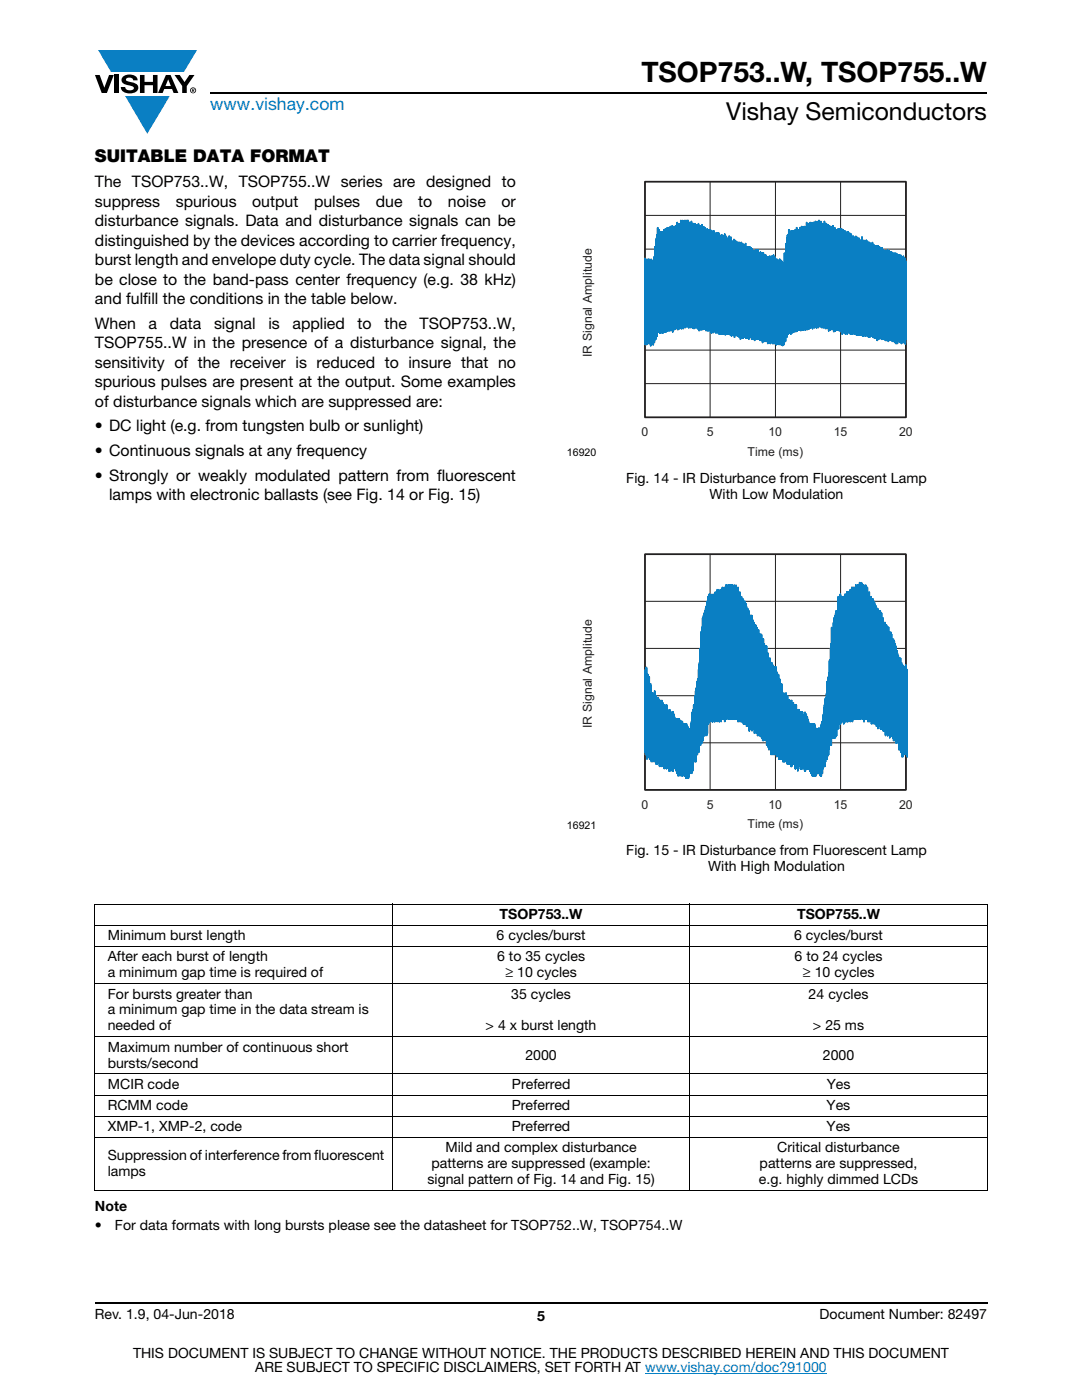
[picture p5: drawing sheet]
<svg xmlns="http://www.w3.org/2000/svg" width="216mm" height="279mm" viewBox="0 0 216 279" stroke-linecap="round" stroke-linejoin="round" font-family="sans-serif">
<g fill="#0a7fc3">
<path d="M19.6 10h19.7l-2.6 4.3h-1.1h-13.5z"/>
<path d="M25 19.2h8.9l-4.5 7.5z"/>
</g>
<g fill="#000">
<path d="M18.9 15h1l.9 2.5 1-2.5h.9l-1.4 3.6h-1zM22.9 15h.9v3.6h-.9zM24.6 15.3a2.1 2.1 0 0 1 2.8 .3l.1 .4h-.9a.79 .79 0 0 0-.7-.5 .79 .79 0 0 0-.8 .4l.3 .3 1 .2a1.08 1.08 0 0 1 1.2 1 1.08 1.08 0 0 1-1.1 1.2 1.73 1.73 0 0 1-2.4-1.2h.9a.96 .96 0 0 0 .8 .6 .96 .96 0 0 0 .9-.4 1.31 1.31 0 0 0-1.2-.6 1.03 1.03 0 0 1-1.1-.6 1.03 1.03 0 0 1 .2-1.1zM27.9 15h.9v1.3h1.7v-1.3h.9v3.6h-.9v-1.6h-1.7v1.6h-.9zM34.8 15h1.1l.9 1.4 1-1.4h1l-1.5 2.2v1.4h-.9v-1.4z"/>
<path d="M33.6 15.9l.5 1.3h-1.1zM33.1 15l-1.6 3.6h1l.3-.8h1.5l.3 .8h1l-1.6-3.6z"/>
<path d="M38.4 17.8h.2v.2h-.2zM38.3 17.7v.7h.1v-.3l.4 .3-.2-.3 .2-.2-.1-.2z"/>
<path d="M38.1 18a.46 .46 0 0 1 .9 0 .46 .46 0 0 1-.9 0zM37.9 18a.6 .6 0 0 0 1.2 0 .6 .6 0 0 0-1.2 0z"/>
</g>
<path d="M42 18.6h155M18.9 260h178.1" fill="none" stroke="#000" stroke-width=".36"/>
<path d="M128.7 274h36.3" fill="none" stroke="#007ec4" stroke-width=".2"/>
<g fill="none" stroke="#231f20" stroke-width=".2">
<path d="M128.7 36.3h52.1v47h-52.1zM141.7 36.3v47M154.7 36.3v47M167.7 36.3v47M128.7 56.4h52.1M128.7 49.7h52.1M128.7 43h52.1M128.7 76.6h52.1M128.7 69.9h52.1M128.7 63.1h52.1M128.7 110.6h52.1v47h-52.1zM141.7 110.6v47"/>
<path d="M154.7 110.6v47M167.7 110.6v47M128.7 138.8h52.1M128.7 129.4h52.1M128.7 120h52.1M128.7 148.2h52.1"/>
</g>
<path d="M128.7 36.3h52.1v47h-52.1zM128.7 110.6h52.1v47h-52.1z" fill="none" stroke="#231f20" stroke-width=".34"/>
<path d="M128.7 53.9v12.8v-15.2l.1 17.3 .1-16.6v15.1l.1-13.2v11.9v-14.2v16.1v-13.8v14.7l.1-13.7 .1 12.8v-15.7v14.5v-12.6v11.9v-14.2l.1 16.8 .1-16.8 .1 14.6v-14l.1 16.2v-14.5v14l.1-13.8v13v-15.5l.1 16.8v-12v.6v11.8l.1-15.8v14.9l.1-16.3v15.7v-13.6l.1 14.7 .1-16.2v15.5l.1-13.2v14.1l.1-16.8v14.9v-12.4v11.3l.1-.4v-14.1l.1 17v-15.5v14.7v-13v12.8l.1-18 .1 18.4 .1-10.7v10.5v-19.5v16.8v-11.8l.1 11.6v-17l.1 19.5v-16.4l.1 15.7v-21l.1 20.8 .1-14.7v14.7v-18.4l.1 17.4v-19.3l.1 19.7v-15.5l.1 16.3 .1-19.3v17.5v-14.7v14.3v-17.9v15.7l.1 3.2v-17.4l.1 18.6 .1-19.7v17.5v-14.7v14l.1-1v-16.2v18.5v-16.8l.1 18.4 .1-19.9v17.4l.1-14.6v14v-17.4v19.1v-17l.1 18.2 .2-19.9v17.4v-14.7v14.1v-17.4l.1 20.5 .1-17.6v17l.1-20.2v19.4l.1-17.2 .1 18.4 .1-19.9v17.8v-15.5v14.7v-17.7l.1 19.6v-18.1l.1 19.1 .1-19.9v18.1v-15.8v14.7l.1-1.3v-16.6v19.4v-17.9l.1 19.3 .1-16.3v15.9l.1-20.5v19.1l.1-17.9v19.9l.2-19.5v17.7v-15.8v15.3v-18.7v17.1l.1 1.4v-18l.1 20.1 .1-18.5v17.5l.1-19.6v17.9v-15.3v14.7v-17.4l.1 20.5v-15.1l.1 14.9v-20.5l.1 18.6v-16.2v15.2v-1.1v-17v19.8l.1-18.3 .1 19.9v-16.8v16.4v-15.7l.1 14.9v-18.7v18v-16.3v15.7l.1-18.7v18.9v-18.6l.1 20.7 .1-18.7v17.9v-16.6l.1 15.7v-19.3v18.3v-.4l.1-18.5v20.4v-18.5l.1 19.7 .1-20.2v18.5v-17v15.8v-18.7l.1 19.3v-18.4l.1 20.7 .1-19.1v18.1l.1-20.2v18.3v-16v15.1v-17.8l.1 20.4v-19.2l.1 20.2 .1-19.5v17.8v-16.8v16l.1-3.1v-15.8v19.1v-18.5l.1 19.8v-17.7l.1 18.5 .1-20.6v18.5v-16.4v15.3v-18l.1 19.7v-18.6v19.9l.1-16.8 .1 17.2 .1-21v18.5v-16v14.7v-17.2l.1 20v-17.9l.1 18.9 .1-20.3v18.4v-16.6v16l.1-2.3v-16.4v19.5v-18.6l.1 20.3 .1-15.3v15.3l.1-20.8v18.5v-16.2v14.7v-.2v-16.8v19.6l.1-18.1 .1 19.5 .1-16.8v16.2v-16.2v15.4v-18.5v18.2v-16.8v15.8l.1-18.3v18.9v-18.3l.2 20.2v-18.3v17.7v-17.2l.1 15.9v-18.3v17.9v-.4l.1-17.8v19.5v-17.7l.1 18.9 .1-19.5v17.6l.1-16.8v16v-18.3v19.3v-18.2l.1 20.3 .1-18.9 .1 17.7v-17v15.7v-3.7v-14.7v18v-17.9l.1 19.4v-17l.1 18.2 .1-20.1v17.6v-15.7l.1 14.4v-17.1l.1 20.9 .1-16.3v15.9v-15.9v15.1v-18.3v18.1l.1-16.4v15.1v-17.9v19l.1-18.1v19.5l.1-16.6v16.6l.1-20.2 .1 18.3v-17.8l.1 20.1 .1-18v17l.1-19.1v17.4v-15.1v14.7v-17.2v19.3l.1-16.8 .1 17.8 .1-19.9v17.4v-15.1v14.3v-16.8l.2 20.1 .1-17v16.6v-15.9v14.7v-17.9v17.4v-15.5v14.7l.1-17.2v18.9v-17.2l.1 18.8 .1-19.7v17.2l.1-15.3v14.7v-17.2v18.7l.1-17.5v19.1l.1-19.7 .1 17.9v-16v14.5v-1.1v-15.9v18.7l.1-17.5v18.9l.1-16.3v15.9v-15.5l.1 14.5v-18.1v17.9v-16v14.7l.1-16.8v18.5v-17.2l.1 18.6 .1-19.3v17.3v-15.4v14.3v-16.8v15.3l.1 3.4v-17l.1 18.2 .1-19.1v16.9v-15.2v14.3l.1-.6v-16.2v18.7v-16.8l.1 18.3 .1-19.6v17.3l.1-14.9v13.6v-16.2l.1 19.5v-13.8l.1 .6v13.5l.1-19.8v17v-14.6v14v-16.4l.1 18.5v-15.7v17l.1-17.9v16.8v-15.7l.1 14.7v-17.5v16.4v.9l.1-16.8v18.4v-15.9l.1 16.6 .1-20v18.1l.1-16.6v18.7l.2-18.9v17v-15.3v14v-16.6l.1 17.9v-16.2l.1 17.9 .1-18.9v16.6v-14.5v13.4v-15.7v13.8l.1 4v-15.5l.1 16.8 .1-19.6v16.8v1.1l.1-17 .1 18.9 .1-18.3v16.6v-14.9v14.1v-1.7v-15.4v17.9l.1-16.4 .1 18.3 .1-16.4v15.5v-15.3v14.3v-17v16.6v-16.6l.1 18.5 .1-13.3v13.5l.1-17.2v16.3v-15.7v14.7v-17.2v17.4l.1-16.6 .1 18.7 .1-18.7v16.6v-14.7v13.9v-16.4l.1 17.8v-15.7l.1 16.8 .1-18.7v16.8l.1-16 .1 18.1 .1-18.1v16.4v-14.7v13.7v-16l.2 18.9v-16.8v15.7v-14.9l.1 14.3v-17.2v16v.8l.1-16.2v18.7l.1-18.4 .1 16.1v-17v17.8l.1-15.3v16.6l.2-18.9v16.8v-15.7l.1 17.8 .1-15.5v15.1v-14.9v13.8v-16.7v15.9l.1-.6v-15.8l.1 18.5 .1-17v15.7l.1-17.4v18.5l.1-13.2v13.6l.1-18.2v15.9l.1-15.5v17.8l.1-14.9v14.7v-14.7l.1 13.8v-16.5v15.7v-.8l.1-15.5v18.4v-12.2l.1-1.6v13.6l.1-18.2v16.7l.1-15.5v16.8l.2-17.8v16.3v-15.3l.1 17.2 .1-15.5v15.1v-14.5v13.6v-16.7v15.7l.1-15.5v17.4v-14.9v15.3l.1-14.7v14.5v-14.3l.1 13.5v-16.4v15.5v-14v13.2l.1-14.9v16.6v-14.7l.1 15.9 .1-18 .1 17.8 .1-16.4v15.8v-14.7v13.4l.1-2.5v-13.4v16.3v-15.1l.1 16.6 .1-15.7v15.1v-14.5v13.6v-16.3v15.1l.1 .8v-15.1l.1 17 .1-17.2v14.7v.6l.1-15.1v17.2l.1-17.6 .1 15.5v-14.9l.1 17 .1-17.4v15.3l.1-15.1 .1 17.6 .1-17.6v15.5v-13.2v12v-14.5l.1 16.8v-13.9v14.7l.1-17.2v15.1l.1-13v12v-14.1l.1 17.2 .1-17.2v15.5v-15.3l.1 16.2v-13.6v14.4l.1-14.4v14.2v-13.8v13.2v-16v14.9l.1-.6v-14.3l.1 17.3 .1-17.3v14.7l.1-14.7 .1 17v-14.6v14.2v-14v13v-15.8l.1 14.9v-14.5l.1 17.1 .1-17.5v15.3l.1-14.4 .1 16.3v-15.1l.1 14.5v-16.6v15.6v-14.5l.1 16.4 .2-17.7v17.4l.1-11.9v12.2l.1-15.8v14.7v-14.1v13.3v-15.4l.1 17.3 .1-16.4v15.1v-13.6l.1 12.5v-14.4v17l.2-16.8v14.7v-12.8v11.7v-13.8l.1 16.8 .1-14.3v14v-13.6v12.8v-15.3v14.2l.1-14 .1 16.4v-14.9v14.2l.1-16.3v14v1.1l.1-13.9v15.8l.1-16.8 .1 16.8 .1-12.4v11.7v-15.1v14.5l.1-13v11.9v-14.2v15.7l.1-13.4v14.5l.1-13.5v13.1v-12.9v12.2v-15.3v14.3v-.7l.1-13.8 .1 16.4v-15.4v14.5l.1-13.2v12.6v-16.8v17l.1-13.8v2.9v11.5l.1-16.6v15.6v-13v12.6v-18.1v17l.1-16.8v18.1v-14.7l.1 15.1v-16.8l.1 16.2v-19.8l.1 19.8 .1-16.4v15.9l.1-20.3 .1 20.5 .1-18.2v17.2l.1-14.5v14.3v-19.1v18.3v-17.7l.1 20 .2-19.1v17.6v-15.1v14.5v-18.5v16.6v2.1l.1-17.7v19.3l.1-15.9v15.5v-15.1v14.5v-18.3v17.7l.1-15.3v14.2v-17.6v18.7l.1-17.5 .1 18.9v-16.1v15.9l.1-20.1 .1 18.7v-17.7l.1 19.3 .1-19.7v17.7v-15.4v14.5l.1-1.5v-16.4v19.4v-17.9l.1 19.1 .1-16.5v16.1v-15.3v14.5v-18.5v17.9l.1-15.6v14.7v-17.4l.1 19.9v-15.7v15.7l.2-19.1v17.7v-15.8v14.9v-18.1v16.4v2.6l.1-18.1 .1 19.7 .1-19.1v17.7v-16.2v14.9v-2.3v-15.8v18.7l.1-17.8v19.1l.1-16.2 .1 16.8v-20.6l.1 18.3v-17.8l.1 20.1v-14.7v14.7l.1-18.5v17.7v-16.4l.1 15.6v-19v17.9l.1-17.9v19.8v-17.7l.1 18.5 .1-20.6v18.3v-15.9l.1 14.9v-18.1v21.2l.1-15.9v16.1l.1-19.9 .1 18v-16.1v15.5v-2.7v-16v18.9v-18.4l.1 20.5 .1-18.7v17.5l.1-16.4v15.7v-19.1v18.1v-15.4l.1 14.7v-17.6v20v-18.1l.1 19.1 .1-17.2v16.8v-16.4v15.6v-19v18.3l.1-16.2v15.4v-18.3v19.1l.1-18.3v20.4l.2-19.1v17.7v-16.9v16.2v-19.1l.1 18.1v-18.1v20v-18.3l.1 19.3 .1-20.2v18.3l.1-16.6v15.6v-18.3v19.3l.1-18.6v19.9v-17.2l.1 17.8 .1-21v18.3l.1-16v15.1v-17.6v20l.1-18.5v19.7l.2-19.7v18v-16.8v15.8v-2.8v-15.9v19.1l.1-18.2v19.9v-17.9l.1 18.3 .2-20.6v18.5v-16.4v15.1v-17.6v19.7l.1-18.5 .1 20v-19.3v18.3l.1-17.1v15.8v-18.5v18.3v-16l.1 15.1v-17.4v20l.1-17.9v18.7l.1-20.2 .1 18.1v-16.4v15.6v-1.9v-16.4v19.7l.1-18.5v19.8v-17l.1 17.4 .1-20.7 .1 18v-15.8v14.7v-17.2v20v-17.9l.1 18.9 .1-17.2v16.8v-16.8v15.5v-18.2v18l.1-16.4v15.4v-17.8v19.3l.1-18.5 .1 20.3 .1-19.5v18.1v-17v15.7v-18.2v17.4l.1 .8v-18.1v19.6l.1-17v18l.2-20.4v18.1v-15.9v14.2v-16.6l.1 19.4v-18.1l.1 19.3 .1-19.5v17.6v-18.8v18.8l.1-17.8 .1 20.1 .1-15.9v14.9v-18.3v17.7v-16.4v15.3l.1-18.1v18.1v-17.6l.1 20.1 .1-18v17.2v-16.6l.1 15.6v-18.3v17.4l.1-17.4 .1 19.9v-17.4l.1 17v-19.3v17.6l.1-15.5v14.5v-17v18.9v-17.3l.1 18.7 .1-19.3 .1 17.2v-15.5v14.7v-1.5v-15.9v18.9v-17.3l.1 18.9 .1-16.5v15.9v-15.7l.1 14.9v-18.1v17.7v-16v14.9v-17.6v18.7l.1-17.3 .1 19.6 .1-19.6v17.7v-16.2v14.9v-17.6v16.4l.1 2.3v-17.3l.1 19.1 .1-19.1v17.5v-16.2v14.9l.1-2.1v-15.3v18.5v-17.5l.1 19.6 .1-18.9v17l.1-15.8v14.9v-17.6v18.1l.1-17.1v19.4l.2-18.9v17v-15.5v14.2v-17.2v16.2l.1 2.3v-17.2v18.8l.1-16.1 .1 14.7v-17.9v17.5v-15.3v14.2l.1-17v18.5v-16.8l.1 18.5 .1-19.6v17.5v-15.8v14.7v-16.8l.1 18.7v-16.8l.1 18.1 .1-19.1v16.8v-14.7l.1 13.4v-16v18.3v-16.4l.1 17.7 .1-17.4v16.5v-15.7v15.1v-17.9v16.4l.1 .5v-16.6l.1 19.1 .1-17.7v16.6v-15.5v14.3l.1-17.3v17.5v-16.8l.1 19.1 .1-18.5v16.8l.1-15.3v14.3v-16.9v18.1l.1-16.8v18.3l.1-18.9 .1 16.8v-14.5v13.2v-.2v-15.7l.1 19.3 .1-17v16.3v-15.9l.1 14.7v-17v15.9v.5l.1-16.4v18.9l.1-17.6 .1 16.3v-18.3v17.9v-16.4l.1 18.3 .2-18.7v16.2v-14.3v13.4v-15.7l.1 19.1 .1-14.3v13.4v-16.3v16.1l.1-15.1v14.1v-17v16.8v-16.2l.1 18.5 .2-18.1v16.2v-14.9v13.9v-16.2v14.7v2.9l.1-15.7 .1 17.2v-18.9l.1 16.6v-16l.1 18.5 .1-18.3v16.4v-14.7v13.9l.1-1.5v-14.7v17.4v-15.5l.1 17 .1-16.8v15.9v-15.1v14.1v-16.8v15.8l.1 .6v-15.7l.1 17.8 .1-14.9v14.9v-14.9v14l.1-17.8 .1 18.9v-17l.1 15.7v-14.7v13.9v-2.9v-13.5v16.4l.1-15.7 .1 18v-15.7l.1 14.2v-16.7v15.7v-.2v-15.8l.1 18.5 .1-14.5v13.7v-16.4v15.7l.1-14.5v13.5v-16v16.8l.1-15.5 .1 17.6 .1-18.9v16.4v-15.7l.1 18 .1-18v15.7l.1-13.9v13.1v-15.3l.1 18.2v-14.1l.1 13.3v-16.2v15.7v-14.2v13.2l.1-15.7v16.7v-15.3l.1 16.8 .1-18.2v16.3l.1-15.5 .1 17.4 .1-17.8v15.3v-15.3l.1 17.8 .1-14.7v14.7v-14.5v13.5v-16.6l.1 16.8 .1-14.7v15.7v-14v14v-14l.1 13v-16.2v15.7v-14.4v13.4l.1-15.3 .1 17.8v-16.8l.1 15.6v-16.8v16.5l.1-14.9 .1 16.6 .1-18v15.9v-14.9l.1 16.8 .1-15.7v14.9v-14.3v13.2v-15.7v14.7l.1 .8v-14.9l.1 17 .1-17.6v15.5l.1-14.9 .1 17.2v-17.6l.1 17 .1-13.4v3.1v10.9l.1-17.6v15.3l.1-14.7 .1 17.2 .1-17.8v15.3v-14.5l.1 17.3 .1-17.9v15.1l.1-14.5 .1 17.3 .1-15.4v14.7v-14v12.8v-15.8v14.9v.2l.1-14.5v16.6l.1-14.7v14.1v-13.8l.1 13.2v-16v14.7v.8v-14.6l.1 16.5 .1-17.4 .1 17v-12.6l.1 1.5v11.8v-15.6v14.7l.1-16.4v16.8l.1-12.2v.9v11.5l.2-17.2v15.8v-13.9l.1 15.3 .1-16.8 .1 17.1 .1-16.6v15.1v-13.2v11.9M181.1 143v-1.8v9.8l-.1-15.5-.1 14.6v-16.5v17l-.1-13.7v13.2v-11.3l-.1 9.9v-16v15.5v-7.5v8.5l-.1-13.7v15.1l-.1-17.4v15v-6.6v7.6v-15.6l-.2 17v-17.4l-.2 17.8-.1-18.3v18.3l-.1-18.8v16l-.1-7.5v8v-16v17.4l-.1-18.8v16.5l-.1-8v8.9v-13.2v14.1v-14.5l-.1 13.6v-16.9l-.1 17.8v-16.9l-.1 14.1v-15.5l-.1 16.9v-17.4l-.1 17v-17.4v14.5l-.1-13.6-.1 16.9v-18.3l-.1 18.3v-19.3l-.2 18.4v-15.1v15.6v-19.3v16.9v-15.5l-.1 17.9-.1-19.8v16v.5v-14.6l-.1 17.9v-20.3l-.2 19.8v-19.8l-.1 19.3-.1-18.8v18.3v-19.7v16.9l-.1-15v18.3v-17.4l-.1 16.9v-20.2l-.1 20.2v-15.9v16.9l-.1-21.2v17.9v-15.5l-.2 17.8v-18.8v18.8v-21.1v18.8v-17.9v18.8l-.1-15-.1 16.9v-21.6v17.9l-.1-17v18.8v-15v16v-16l-.1 16.4v-21.6l-.2 21.2v-16v16.9l-.1-22.6v18.9v-17.9v18.8v-16l-.1 17.9-.1-21.7v19.3l-.1-16.9v17.9v-14.6l-.1 15.5v-17.4v17.9v-22.6v19.3l-.1-17.9v19.3v-16.5l-.1 17.9v-18.8l-.1 18.8v-23v19.7v-17.9v19.8l-.1-16.5v17.9l-.1-19.7v19.7l-.1-23.5v21.2v-16.5l-.1 18.3-.1-18.3v18.3l-.1-23v22.6l-.1-16.5v17.4l-.1-24v22.1v-22.1v20.2v-19.2l-.2 21.6v-16.9v17.8l-.1-23.9v22.1v-22.1v19.7v-18.8l-.2 22.6v-17.4v17.4l-.1-24.5v21.6l-.1-20.6-.1 23-.1-22.6v23.1v-25v23.1l-.1-23.1v21.7v-20.2v21.1v-19.3l-.1 21.2-.1-20.7v21.2l-.1-25.4v23.5v-23.5v21.6l-.1-20.7v23.5l-.2-22.5v23l-.1-25.9v22.6v-22.1v22.1v-20.7v22.6v-20.2l-.2 21.6-.1-25.9v24v-24.9v23.5v-22.6l-.1 22.6v-21.6l-.1 24.4v-17.4v17.4l-.2-25.4v23.5v-24.9l-.1 25.4v-21.1v21.1v-17.9v19.3l-.2-19.7v19.3v-22.6v23.5l-.1-27.3v23.5v-22.1l-.1 24v-19.3l-.1 20.7-.1-24.9v24.5v-26.4l-.1 24.9v-25.3v24.9l-.1-22.1v22.5v-20.2v21.2v-18.4l-.1 19.3v-21.1l-.1 21.1-.1-27.2v22v1.9v-23.5v24v-22.1v22.6l-.1-20.2v21.6v-19.3l-.1 19.8v-19.8l-.1 20.2v-26.8v22.1l-.1 1.9v-23.5v23v-22.1v22.6l-.1-20.2-.1 23v-22.5l-.1 22.5v-25.4v24.5v-25.9v22.1l-.1 1.9v-23.5v24v-22.6v22.6v-20.2l-.1 22.5-.1-23-.1 23v-25.4v24.5v-25.4v21.6v1.9v-23v23l-.1-21.6v22.5v-20.2v21.7l-.1-18.9v19.3l-.1-20.7v21.2l-.1-26.8v22.6v-21.2v22.6l-.1-20.7v21.6v-18.8v19.8l-.1-18.4v18.4v-22.1l-.1 23v-26.3v23.5l-.1-23.1v22.6v-21.2v23.1l-.1-20.7v20.7v-17.4l-.1 18.3v-21.1v21.6l-.1-25.9v23.5v-23.5v22.6v-21.2v22.1l-.1-19.7-.1 22.1-.1-23.5v22.6v-25v24v-23.5v22.1l-.1-21.2v23.1v-20.7l-.1 22.1-.1-25.4v23.5l-.1-23.5v22.6v-21.2v22.1l-.1-19.7v21.1v-17.8l-.1 18.3v-21.2v21.7v-24.5v23.5l-.1-24.4v21.6l-.1-19.7v21.1v-18.8v19.8v-16.5l-.1 17.4v-18.8v18.8l-.1-24.9v21.6l-.1-20.7v22.1v-20.2v20.7v-16.5l-.1 17.9v-21.2l-.1 21.7v-25.9v22.6l-.1-20.2v21.1v-19.7l-.1 22.1v-25v18.8l-.1 5.7v-23.5l-.1 24.9v-26.3l-.1 26.3-.1-21.2v21.2v-17.9v15.6l-.1-20.7-.1 24.4v-24.9l-.1 24.9v-24.4l-.1 24.9-.1-24.5-.1 24.5v-24l-.1 24-.1-23.1-.1 22.6v-19.7v20.2l-.1-21.2-.1 21.2v-22.1l-.1 23.5-.1-20.2v18.3v-8.9v9.4l-.1-17.9v19.3v-16.5l-.1 16.5-.1-16.9v16.9v-14.6l-.1 15.1v-14.1l-.1 15.5v-15.5v14.5l-.1-13.1-.1 13.6v-14.1v15v-15l-.1 15.5v-15v15l-.1-13.2v12.7v-11.2v10.3v-10.8l-.1 11.7v-11.7l-.1 12.7v-12.7l-.1 13.2v-12.7v13.1l-.1-12.2v12.2v-11.7l-.1 11.7v-10.8l-.1 10.8v-10.3v10.3v-9.8l-.1 10.3-.1-9.4v10.3l-.1-10.3v10.3l-.1-9.8v10.3v-9.9l-.1 9.9v-9.9l-.1 9.9v-9.4v9.4v-9.4l-.1 8.9v-8.9v8.5v-5.7l-.1 6.1v-8.9v8.9v-8.9v8.5l-.2-8.5v8.9v-8.9v8.5l-.1-8v8.4v-8.4l-.1 8.4v-8.4v8.4l-.1-8.4v8.4l-.1-8.4v8.4v-8.9l-.1 9.4v-9.4l-.1 9.4-.1-9.9v9.9l-.1-10.3v10.3l-.1-9.9v9.9v-10.3l-.2 10.3v-10.3l-.1 10.3v-10.3v10.3v-10.3l-.1 9.8v-9.8v9.8l-.1-9.8v9.8v-9.8l-.1 6.5v-5.1v8.4v-9.8v9.4v-9.4l-.1 9.4v-9.4l-.1 9.4v-9.4v7v-6.1v8.5l-.1-9.4v8.9v-8.9l-.1 8.9v-8.9v8.9v-8l-.1 7.1v-8.5v9.4v-9.4v8.5l-.1-8.5-.1 9.4v-9.9v9.9v-10.3l-.1 10.3-.1-10.3v10.3v-10.8v9.9l-.1-5.7v6.6v-10.8l-.1 10.8v-10.8v8.9v-5.2v7.6v-10.8l-.1 10.8v-11.8v11.8l-.1-11.3v10.8v-10.8l-.1 10.8v-10.3v9.4v-9.4l-.1 8.9-.1-8.9v9.8v-9.8l-.1 9.8v-10.8v11.3v-11.3l-.1 11.3v-11.3l-.1 11.3v-11.3v11.3v-11.3l-.1 11.3v-11.3l-.1 11.3v-10.8v10.3l-.1-9.8v9.4v-9.9v9.9l-.1-9.9-.1 10.3v-11.3v11.3l-.1-11.3-.1 12.3v-12.3v11.3v-11.3l-.1 11.3v-10.8v10.4l-.1-10.4-.1 10.4v-10.9v11.3v-12.2l-.1 9.9v-5.2v7.5v-12.2l-.1 12.7v-12.2l-.1 11.3v-10.4l-.1 9.4v-8.9v8.4v-9.4v10.4l-.1-11.3v11.8v-11.8l-.1 11.8v-12.3l-.1 12.3v-11.8v10.8v-10.3l-.1 10.3v-9.9v9.4v-10.3l-.1 11.3v-11.3v12.2v-13.1l-.1 13.1v-12.7l-.1 12.7v-12.2l-.1 11.3v-11.3l-.1 11.3v-12.2l-.1 12.7v-12.7l-.1 12.2v-12.2v11.2v-10.3l-.1 10.3v-11.2l-.1 12.7v-12.7l-.1 12.7v-13.7v13.7v-13.2l-.1 11.7v-10.8l-.1 10.8v-11.7l-.1 12.7v-13.7v13.2v-12.7l-.1 12.7v-12.2v11.7l-.1-12.2v12.7v-12.7l-.1 13.2v-13.7l-.1 13.7v-12.7v11.7l-.1-11.7v12.2v-13.2l-.1 13.7v-13.7l-.1 13.2v-11.7l-.1 10.8v-13.2v14.1v-15l-.2 15v-13.2l-.1 12.3v-14.6l-.1 14.6v-15.1l-.1 14.6v-12.2v12.2v-12.2v10.3v-7.5v10.8v-13.6l-.1 10.3v-12.2v14.6l-.1-16v12.7v-6.6v8.9v-12.2l-.1 12.7v-12.7v13.2l-.1-15.5v15.5v-16.5l-.1 16.9-.1-14.5v13.6v-10.3v9.8v-16.4v14.6l-.1-7.6v8.5v-12.2l-.1 14.1-.1-17.4v15v-6.6v8v-15l-.1 16-.1-17.4-.1 17.4-.1-17.9-.1 17.9-.1-18.4-.2 18.4v-18.4v16v-7.5v8.5v-15.6l-.1 16-.1-18.3v16l-.1-8v8.9v-11.7v12.7v-14.6l-.1 15v-17.8l-.1 17.4v-15.6v14.2v-17.4v15.9l-.1-10.8v13.2l-.1-18.3-.1 18.3v-19.8v16.5l-.1-12.7v14.6v-15.5l-.1 15.5v-18.4v15.1v.9v-14.1l-.1 17v-18.9v17.4v-17.4l-.1 16.5v-13.6l-.1 15.5v-16v16v-18.8v16.4l-.1-16v18.9l-.1-20.3v16.5v-14.6l-.1 18.4v-20.3l-.2 19.8-.1-20.7v17.4v-15.5l-.1 18.3v-20.2v16.5l-.1 1.4v-17v17v-13.2l-.1 15v-16.4v16.9v-20.2l-.2 20.2-.1-21.1v17.8v-16.4v17.8v-14.5l-.1 15.9v-16.4v16.9l-.1-21.1v17.8v-16v17.9l-.1-14.1v14.6v-17.4v17.8v-21.1v16.9l-.1 2.8v-19.7v18.3v-16v17.4l-.1-14.1v15.1v-17.4v17.4v-21.2l-.1 19.8v-19.8l-.1 20.7-.1-16.5v17.4v-22.1v18.4v-17.4l-.1 18.8v-15.5l-.1 16.9-.1-21.6v19.7v-19.3v18.9v-17.4v18.8l-.1-14.6v15v-17.4l-.1 18.4v-23.1v19.3l-.1 .5v-18.8v19.3v-17v18.4v-14.6l-.1 15.5v-17.9v17.9l-.1-22.6v18.8v1v-19.3v19.8v-17v17.9l-.1-14.1v15v-17.4l-.1 18.4v-24l-.1 21.2v-20.7v20.2v-17.9l-.1 20.2v-20.7l-.1 20.7v-23.5l-.1 23.1-.1-17.4v17.8l-.1-24.4-.1 21.6v-19.7l-.1 22.1-.1-21.7v21.7v-24.5v22.1v-20.7l-.2 23.1-.1-21.2v21.2v-25v22.6v-22.1l-.2 24-.1-22.1v22.1v-24.9l-.1 22.5v-22.1v22.6v-20.7l-.2 22.6v-22.1v22.1l-.1-25.9-.1 24v-19.7v19.7v-16.9v18.3l-.2-19.7v19.7v-23.5v24l-.1-26.8v24v-23.1l-.1 25-.2-20.3v20.3v-23.1v23.5v-26.8l-.1 25.4-.1-20.7v20.7v-17.4l-.1 18.8v-23l-.1 23v-26.8l-.1 24v-23.5v23.5v-22.6v23.5v-21.1v21.6l-.1-18.8v19.8l-.1-18.9v18.9v-22.1l-.1 22.5v-26.8v22.6l-.1-21.6v23.9v-22.1v22.1l-.1-19.2-.1 20.7v-21.7v22.1l-.1-26.8v22.6l-.1 .5v-22.6v23.5v-21.6v21.6l-.1-19.3v21.7v-18.9v19.3l-.1-20.7v20.7l-.1-26.8v22.1l-.1 1.9v-23.5v23.5v-22.1v22.1v-19.7v21.6l-.1-18.4-.1 18.9v-19.8v20.2l-.1-26.8v24v-23.5v24l-.1-22.6v22.6v-20.2v21.6l-.1-18.8v19.7v-20.2l-.1 20.7v-24v23.1l-.1-25.9v23.5v-23v23l-.1-21.6v22.5v-19.7v21.2v-18.4l-.1 18.4v-17.4v16.9v-20.2l-.1 21.1-.1-26.3v23v-21.6v23v-21.6v22.1v-18.8l-.2 20.2v-22.1v22.6v-25.4v23.5l-.1-24.4v23.9v-23.5v22.6l-.1-21.2v22.6v-20.2v20.7v-17.4l-.1 18.8v-21.6v21.6l-.2-26.3v23v-21.6v22.5v-20.6l-.1 22.5-.1-19.3v19.8l-.1-26.3v22.5l-.1-21.1v24.4l-.2-22.5v23v-25.9v23.1l-.1-22.6v22.1v-19.7l-.1 23-.1-24.9v24l-.1-24.5v22.1v-21.6v22.5v-20.6l-.1 21.1v-17.9l-.1 19.8-.1-25.4v22.1l-.1-21.2v22.1v-19.2l-.1 21.1v-20.2v20.7l-.2-25.4v23v-19.2l-.1 21.6v-20.7l-.1 20.2v-24.9v24l-.1-22.1v24l-.1-25.4v20.7v3.7l-.1-21.1-.1 23.9v-26.3l-.1 26.8-.1-25.8-.1 25.3v-24.9l-.1 25.4v-24.9l-.1 24.9-.1-24.4-.1 24.4v-24l-.1 25-.1-24.5-.1 24.9v-23v20.7l-.1-8.5v8.9v-17.8l-.1 19.3v-21.7l-.1 22.6-.1-19.3v18.8v-17.8l-.1 18.3v-16.5l-.1 16.5-.1-16v17.4v-16.5l-.1 15.6v-13.2l-.1 14.1v-14.6v15.1v-14.6l-.1 14.6v-13.7l-.1 13.2v-12.2l-.1 12.7v-13.2v14.1v-14.1l-.1 14.6v-14.1l-.1 13.6v-12.7v12.2v-10.8l-.1 10.4v-9.9v10.8v-10.8l-.1 10.8v-10.8l-.1 11.3v-11.3v11.3l-.1-10.4v11.8v-11.8v11.3l-.1-10.8v11.8v-11.8l-.1 11.8v-11.3v11.3v-10.8l-.1 11.2v-10.3l-.1 9.9-.1-9.4v8.9v-6.1v6.6v-8.5l-.1 8.5v-8l-.1 8.4v-8.4v8.4l-.1-8.4v6.1v-5.2v8l-.1-9.4v9.9v-9.9l-.1 9.9v-9.9l-.1 9.9v-10.4l-.1 10.4v-10.4l-.1 10.4v-10.8l-.1 10.8v-10.8v10.8l-.1-10.8v10.3v-10.3l-.1 10.3v-10.3l-.1 10.3v-10.3l-.1 10.3v-10.3v9.8l-.1-9.8v8v-4.7v6.5v-9.8l-.1 9.8v-9.8v9.8v-9.8l-.1 10.3v-10.3l-.1 10.3v-10.8l-.1 10.8-.1-10.8v10.8v-10.8v8.5v-4.7l-.1 6.5v-10.3v10.3l-.1-10.3v10.3v-10.3l-.1 10.8v-11.3l-.1 10.8-.1-10.8-.1 10.8v-10.8v11.3v-11.3l-.1 10.8v-10.8v10.8l-.1-10.3v10.3v-10.8l-.1 10.4v-10.4v7.5v-6.1v9v-9.9l-.1 9.4v-9.4l-.1 8.9-.1-9.4-.1 9.4v-9.8v9.4v-7.1l-.1 7.5v-9.8v10.3v-10.8v9.4v-5.2l-.1 6.6v-10.8l-.1 10.8v-11.3v11.8v-11.8l-.1 11.8v-11.8v11.8l-.1-11.8v11.3v-10.8l-.1 9.9v-9.4l-.1 9.4v-9.4v9.4v-8.5v8.5l-.1-9.9v10.3v-10.8l-.1 10.8v-10.8l-.1 11.8v-12.3l-.1 12.3v-11.8l-.1 11.3v-11.3v10.8v-10.3l-.1 9.9v-9.9v9.9l-.1-10.4-.1 10.4v-10.9v11.3v-12.2l-.1 12.7-.1-12.7v12.2v-11.3l-.1 10.9v-10.4v9.9v-8.9l-.1 8.4v-9.9v9.9v-8v9l-.1-11.8v12.2v-12.2l-.1 12.7v-12.7v12.2v-12.2l-.1 11.8v-11.8l-.1 11.3v-9.9v8.5v-9.9v10.8l-.1-11.3v11.3v-7v7.5v-11.8l-.1 12.3v-12.3l-.1 12.7v-13.1v12.7v-11.8v8l-.1 1.4v-8v9.4v-10.8l-.1 11.3v-11.8l-.1 12.3v-12.3v12.7v-13.1l-.1 13.1v-13.1l-.1 11.7v-10.3v8.9v-9.4v10.8l-.1-11.7v12.2v-12.7v10.8l-.1-5.6v7.5v-12.7l-.1 13.2v-12.7v11.7v-10.8l-.1 10.8v-11.7l-.1 12.2v-12.7l-.1 13.2v-13.7v13.2v-12.2l-.1 11.7v-10.8v9.4v-10.3l-.1 11.2v-12.2l-.1 12.7v-13.6v14.1v-13.2l-.1 12.2v-11.2l-.1 10.8v-11.8l-.1 12.7v-12.7v13.2v-13.7l-.1 12.7v-11.2l-.1 10.8v-12.3v11.3v-6.5v8.4v-12.7l-.1 13.2-.1-15.1-.1 14.1v-14.5v11.7v-8v9.9l-.1-11.8-.1 13.2-.1-16.4v15.9v-15l-.1 13.6v-9.4v10.8v-13.6l-.2 12.7v-15.5v14.6v-7.1v8.5v-15.1l-.1 16-.1-18.3-.1 16.9v-12.7v10.4l-.1-8.5v11.3v-17l-.1 16.5v-16v14.6" fill="none" stroke="#0a7fc3" stroke-width=".34"/>
<g fill="none" stroke="#000" stroke-width=".2">
<path d="M18.9 180.5h178.2M18.9 184.7h178.2M18.9 188.9h178.2M18.9 196.3h178.2M18.9 180.6v56.9M78.3 180.4v57.3M137.6 180.4v57.3M197 180.6v56.9M18.9 206.9h178.2M18.9 214.3h178.2M18.9 218.6h178.2M18.9 222.8h178.2"/>
<path d="M18.9 227h178.2M18.9 237.6h178.2"/>
</g>
<text font-size="5.6" x="128" y="16.4">TSOP753..W, TSOP755..W</text>
<text font-size="4.9" x="144.9" y="24">Vishay Semiconductors</text>
<text font-size="3.5" fill="#007ec4" x="42" y="21.9">www.vishay.com</text>
<text font-size="3.5" x="18.9" y="32.3">SUITABLE DATA FORMAT</text>
<g font-size="3.2">
<text x="18.9" y="37.4">The TSOP753..W, TSOP755..W series are designed to</text>
<text x="18.9" y="41.3">suppress</text>
<text x="35.1" y="41.3">spurious</text>
<text x="50.3" y="41.3">output</text>
<text x="62.7" y="41.3">pulses</text>
<text x="75" y="41.3">due</text>
<text x="83.5" y="41.3">to</text>
<text x="89.4" y="41.3">noise</text>
<text x="100.1" y="41.3">or</text>
<text x="18.9" y="45.2">disturbance signals. Data and disturbance signals can be</text>
<text x="18.9" y="49">distinguished by the devices according to carrier frequency,</text>
<text x="18.9" y="52.9">burst length and envelope duty cycle. The data signal should</text>
<text x="18.9" y="56.8">be close to the band-pass center frequency (e.g. 38 kHz)</text>
<text x="18.9" y="60.7">and fulfill the conditions in the table below.</text>
<text x="18.9" y="65.6">When</text>
<text x="29.6" y="65.6">a</text>
<text x="33.9" y="65.6">data</text>
<text x="42.7" y="65.6">signal</text>
<text x="53.6" y="65.6">is</text>
<text x="58.4" y="65.6">applied</text>
<text x="71.4" y="65.6">to</text>
<text x="76.7" y="65.6">the</text>
<text x="83.7" y="65.6">TSOP753..W,</text>
<text x="18.9" y="69.5">TSOP755..W in the presence of a disturbance signal, the</text>
<text x="18.9" y="73.4">sensitivity of the receiver is reduced to insure that no</text>
<text x="18.9" y="77.3">spurious pulses are present at the output. Some examples</text>
<text x="18.9" y="81.2">of disturbance signals which are suppressed are:</text>
<text x="18.9" y="86.1">• DC light (e.g. from tungsten bulb or sunlight)</text>
<text x="18.9" y="91">• Continuous signals at any frequency</text>
<text x="18.9" y="96">• Strongly or weakly modulated pattern from fluorescent</text>
<text x="21.8" y="99.8">lamps with electronic ballasts (see Fig. 14 or Fig. 15)</text>
</g>
<g font-size="2.8">
<text x="125" y="96.4">Fig. 14 - IR Disturbance from Fluorescent Lamp</text>
<text x="141.6" y="99.5">With Low Modulation</text>
<text x="125" y="170.7">Fig. 15 - IR Disturbance from Fluorescent Lamp</text>
<text x="141.3" y="173.9">With High Modulation</text>
<text x="99.7" y="183.4">TSOP753..W</text>
<text x="159.1" y="183.4">TSOP755..W</text>
<text x="21.5" y="187.6">Minimum burst length</text>
<text x="21.5" y="191.9">After each burst of length</text>
<text x="99.1" y="187.6">6 cycles/burst</text>
<text x="99.2" y="191.9">6 to 35 cycles</text>
<text x="158.4" y="187.6">6 cycles/burst</text>
<text x="158.5" y="191.9">6 to 24 cycles</text>
<text x="21.5" y="195.1">a minimum gap time is required of</text>
<text x="100.8" y="195.1">≥ 10 cycles</text>
<text x="160.2" y="195.1">≥ 10 cycles</text>
<text x="21.5" y="202.5">a minimum gap time in the data stream is</text>
<text x="21.5" y="199.3">For bursts greater than</text>
<text x="102" y="199.3">35 cycles</text>
<text x="161.4" y="199.3">24 cycles</text>
<text x="21.5" y="205.6">needed of</text>
<text x="21.5" y="209.9">Maximum number of continuous short</text>
<text x="96.9" y="205.6">&gt; 4 x burst length</text>
<text x="162.2" y="205.6">&gt; 25 ms</text>
<text x="21.5" y="213">bursts/second</text>
<text x="104.8" y="211.5">2000</text>
<text x="164.2" y="211.5">2000</text>
<text x="21.5" y="217.3">MCIR code</text>
<text x="21.5" y="221.5">RCMM code</text>
<text x="102.1" y="221.5">Preferred</text>
<text x="102.1" y="217.3">Preferred</text>
<text x="164.9" y="221.5">Yes</text>
<text x="165" y="217.3">Yes</text>
<text x="21.5" y="225.7">XMP-1, XMP-2, code</text>
<text x="102.1" y="225.7">Preferred</text>
<text x="164.9" y="225.7">Yes</text>
<text x="21.5" y="231.6">Suppression of interference from fluorescent</text>
<text x="86.1" y="233.2">patterns are suppressed (example:</text>
<text x="88.9" y="230">Mild and complex disturbance</text>
<text x="151.6" y="233.2">patterns are suppressed,</text>
<text x="155.1" y="230">Critical disturbance</text>
<text x="21.5" y="234.7">lamps</text>
<text x="85.3" y="236.3">signal pattern of Fig. 14 and Fig. 15)</text>
<text x="151.4" y="236.3">e.g. highly dimmed LCDs</text>
<text x="18.9" y="241.6">Note</text>
<text x="18.9" y="245.5">•</text>
<text x="22.9" y="245.5">For data formats with long bursts please see the datasheet for TSOP752..W, TSOP754..W</text>
<text x="18.9" y="263.3">Rev. 1.9, 04-Jun-2018</text>
<text x="107.2" y="263.6">5</text>
<text x="163.6" y="263.3">Document Number: 82497</text>
<text x="26.5" y="271">THIS DOCUMENT IS SUBJECT TO CHANGE WITHOUT NOTICE. THE PRODUCTS DESCRIBED HEREIN AND THIS DOCUMENT</text>
<text x="50.9" y="273.8">ARE SUBJECT TO SPECIFIC DISCLAIMERS, SET FORTH AT www.vishay.com/doc?91000</text>
</g>
<g font-size="2.5" fill="#231f20">
<text x="118.1" y="71.2" transform="rotate(-90 118.1 71.2)">IR Signal Amplitude</text>
<text x="128" y="87">0</text>
<text x="141" y="87">5</text>
<text x="153.3" y="87">10</text>
<text x="166.4" y="87">15</text>
<text x="179.4" y="87">20</text>
<text x="149.2" y="90.9">Time (ms)</text>
<text x="118.1" y="145.3" transform="rotate(-90 118.1 145.3)">IR Signal Amplitude</text>
<text x="128" y="161.4">0</text>
<text x="141" y="161.4">5</text>
<text x="153.3" y="161.4">10</text>
<text x="166.4" y="161.4">15</text>
<text x="179.4" y="161.4">20</text>
<text x="149.2" y="165.3">Time (ms)</text>
</g>
<g font-size="2.1" fill="#010202">
<text x="113.1" y="91">16920</text>
<text x="113.1" y="165.4">16921</text>
</g>
</svg>
